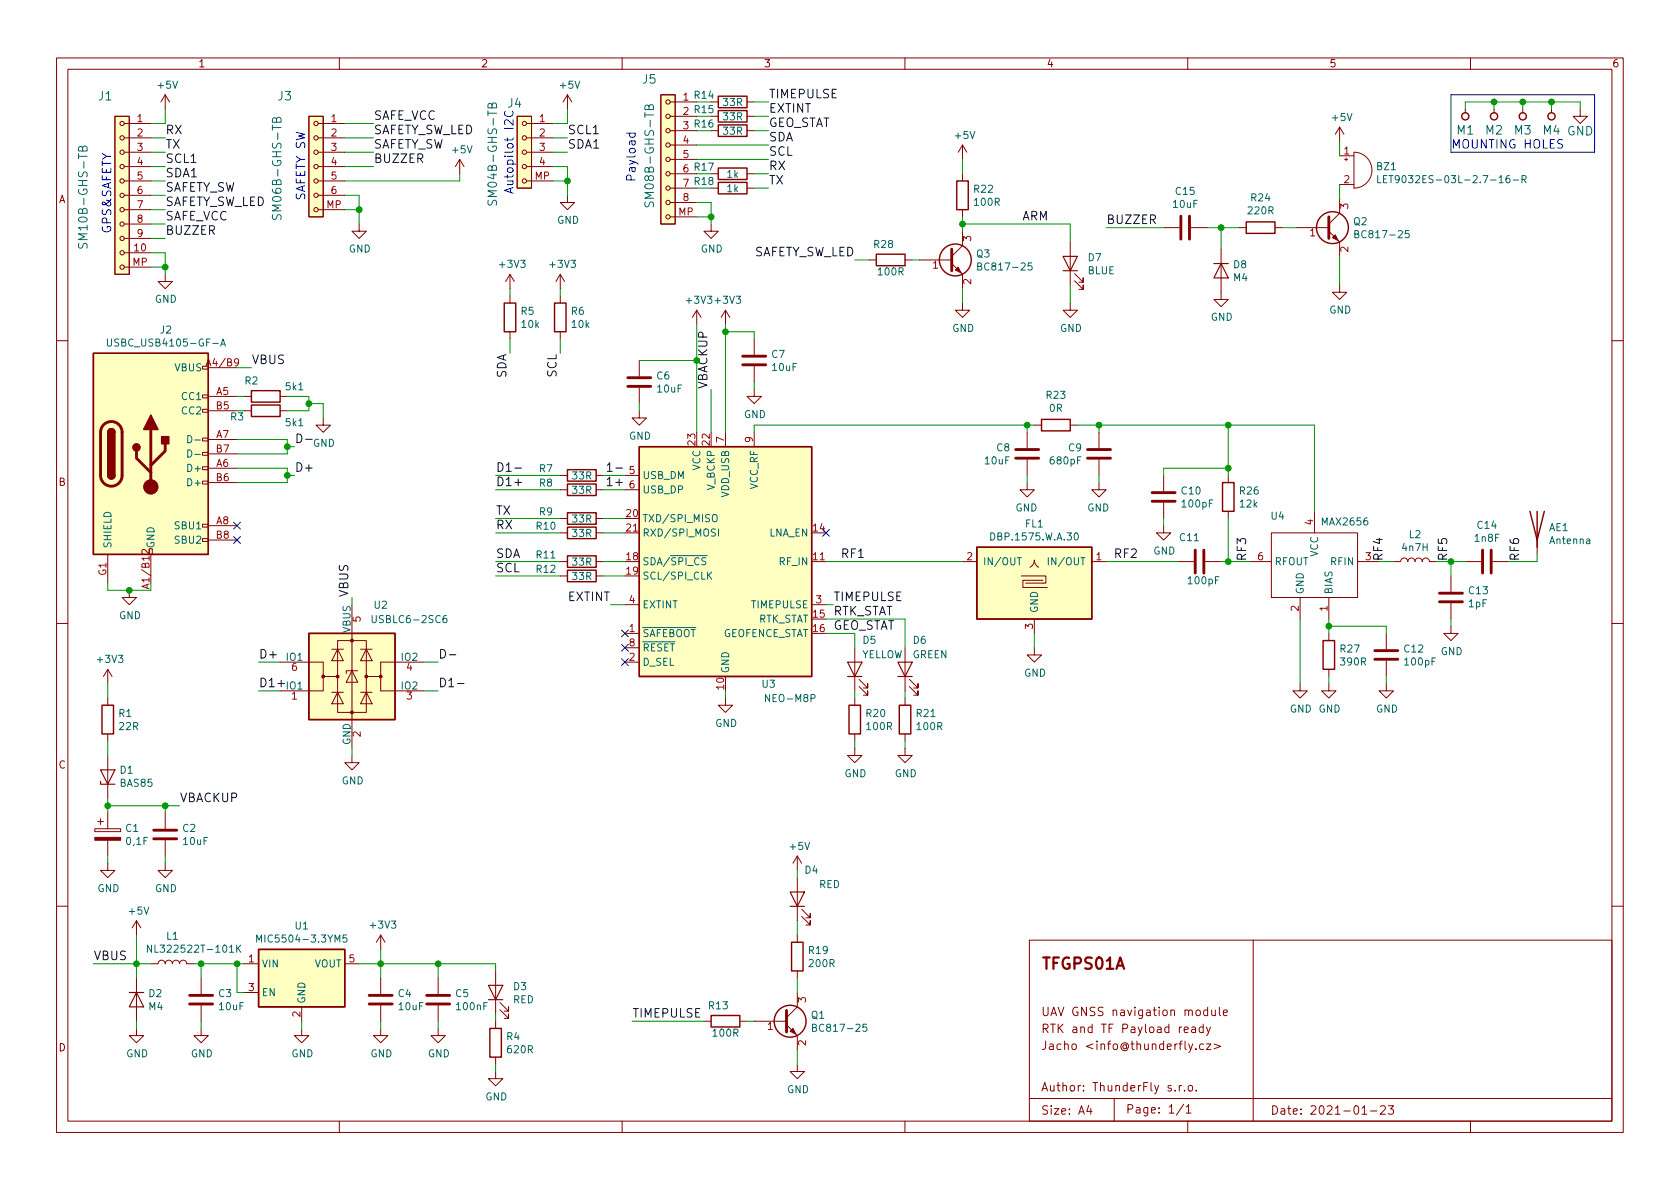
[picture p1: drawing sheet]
<svg xmlns="http://www.w3.org/2000/svg" width="297mm" height="210mm" viewBox="0 0 297 210" stroke-linecap="round" stroke-linejoin="round" font-family="sans-serif">
<g fill="none" stroke="#840000" stroke-width=".18">
<path d="M10 10.2h277v190.1h-277zM12 12.2h273v186.1h-273zM29.2 16.8l-.8 1.2M29.2 16.8v2.5M29.2 16.8l.8 1.2M60 10.2v2M100.3 16.8l-.7 1.2M100.3 16.8v2.5M100.3 16.8l.8 1.2M110 10.2v2M116.8 16.8h2.6v22.8h-2.6zM118.5 18h4.7"/>
<path d="M125.7 18h1.3M132.1 18h1.2M160 10.2v2M210 10.2v2M259.1 19.3v.6M260 10.2v2M264.2 19.3v.6M269.2 19.3v.6M274.3 19.3v.6M279.4 19.3v1.3h1.3l-1.3 1.2-1.3-1.2h1.3M20.3 20.6h2.6v27.9h-2.6zM22 21.8h4.7"/>
<path d="M22 24.4h4.7M22 26.9h4.7M22 29.5h4.7M22 32h4.7M22 34.5h4.7M22 37.1h4.7M22 39.6h4.7M54.6 20.6h2.5v17.7h-2.5zM56.3 21.8h4.7M56.3 24.4h4.7M56.3 26.9h4.7M56.3 29.5h4.7"/>
<path d="M56.3 32h4.7M56.3 34.5h4.7M56.3 37.1h4.7M63.5 39.6v1.3h1.3l-1.3 1.3-1.3-1.3h1.3M81.3 28.2l-.8 1.3M81.3 28.2v2.5M81.3 28.2l.7 1.3M91.4 20.6h2.6v12.7h-2.6zM93.1 21.8h4.7M93.1 24.4h4.7M93.1 26.9h4.7M93.1 29.5h4.7"/>
<path d="M93.1 32h4.7M100.3 34.5v1.3h1.3l-1.3 1.3-1.2-1.3h1.2M118.5 30.7h4.7M118.5 23.1h4.7M118.5 20.6h4.7M118.5 33.3h4.7M118.5 25.6h4.7M118.5 28.2h4.7M118.5 35.8h4.7M118.5 38.3h4.7M125.7 39.6v1.3h1.3l-1.3 1.3-1.2-1.3h1.2M125.7 30.7h1.3"/>
<path d="M125.7 23.1h1.3M125.7 20.6h1.3M125.7 33.3h1.3M132.1 30.7h1.2M132.1 23.1h1.2M132.1 20.6h1.2M132.1 33.3h1.2M170.2 25.6v2.6M170.2 30.7v1.3M170.2 37.1v1.2M170.2 25.6l-.8 1.3M170.2 25.6l.7 1.3"/>
<path d="M236.9 35.2v2.5l-2 1.9M236.9 22.5v2.5M236.9 27.6h2.5M236.9 32.6h2.5M236.9 22.5l-.8 1.2M236.9 22.5l.7 1.2M237.7 28.2h.6M238 27.9v.5M239.4 26.9a3.2 3.2 0 0 1 3.2 3.2 3.2 3.2 0 0 1-3.2 3.2zM22 42.2h4.7M22 44.7h4.7M22 47.2h4.7"/>
<path d="M29.2 48.5v1.3h1.3l-1.3 1.2-1.3-1.2h1.3M90.2 48.5v2.5M90.2 52.3v1.3M90.2 58.7v1.2M90.2 48.5l-.8 1.3M90.2 48.5l.7 1.3M99.1 48.5l-.8 1.3M99.1 48.5v2.5M99.1 52.3v1.3M99.1 58.7v1.2M99.1 48.5l.7 1.3M123.2 54.9l-.8 1.2"/>
<path d="M123.2 54.9v2.5M123.2 54.9l.8 1.2M128.3 54.9v2.5M128.3 54.9l-.8 1.2M128.3 54.9l.7 1.2M133.3 59.9v2.8M153.7 46h1.2M160 46h1.3M162.6 46h5.7M168.3 46.6l1.9 1.9v2.5M170.2 53.6v1.3h1.2l-1.2 1.2-1.3-1.2h1.3M170.2 40.9v2.5l-1.9 1.9"/>
<path d="M189.2 53.6v1.3h1.3l-1.3 1.2-1.2-1.2h1.2M189.2 42.8v7.6M190 49.7l1.5 1.5v-.8v.8h-.7M190 48.4l1.5 1.5v-.8v.8h-.7M205.7 40.3h2.8M210.6 40.3h2.8M215.9 44.1v8.9h1.3l-1.3 1.2-1.3-1.2h1.3M219.1 40.3h1.2M225.4 40.3h1.3M229.2 40.3h5.7M234.9 40.9l2 1.9v2.5M236.9 50.4v1.3h1.2l-1.2 1.3-1.3-1.3h1.3"/>
<path d="M10 60.2h2M35.8 77.5h1v.5h-1zM35.8 72.4h1v.5h-1zM35.8 69.8h1v.6h-1zM35.8 64.8h1v.5h-1zM36.8 65h5.1M36.8 70.1h5.1M36.8 77.7h5.1M36.8 72.6h5.1M43.2 70.1h1.2M43.2 72.6h1.2M49.5 70.1h1.3"/>
<path d="M49.5 72.6h1.3M57.1 73.9v1.3h1.3l-1.3 1.2-1.2-1.2h1.2M113 72.6v1.3h1.3l-1.3 1.3-1.2-1.3h1.2M113 63.7v2.8M113 68.6v2.8M128.3 76.4v2.6M133.3 68.8v1.3h1.3l-1.3 1.3-1.2-1.3h1.2M133.3 64.8v2.8M133.3 76.4v2.6M181.6 76.4v2.8M182.9 75.2h1.2M189.2 75.2h1.3"/>
<path d="M194.3 76.4v2.8M285 60.2h2M19 98v5.1M26.4 97h.5v1h-.5zM26.7 98v5.1M35.8 95.2h1v.6h-1zM35.8 92.7h1v.5h-1zM35.8 85.1h1v.5h-1zM35.8 82.5h1v.6h-1zM35.8 80h1v.5h-1zM36.8 82.8h5.1M36.8 93h5.1"/>
<path d="M36.8 85.3h5.1M36.8 80.3h5.1M36.8 95.5h5.1M99.1 99.3h1.2M99.1 84.1h1.2M99.1 86.6h1.2M99.1 94.2h1.2M99.1 91.7h1.2M105.4 99.3h1.3M105.4 84.1h1.3M105.4 86.6h1.3M105.4 94.2h1.3"/>
<path d="M105.4 91.7h1.3M110.5 84.1h2.5M110.5 86.6h2.5M110.5 94.2h2.5M143.5 99.3h2.5M170.2 99.3h2.5M181.6 85.3v1.3h-1.3l1.3 1.3 1.3-1.3h-1.3M181.6 81.3v2.8M193 99.3h2.6M194.3 85.3v1.3h-1.3l1.3 1.3 1.3-1.3h-1.3M194.3 81.3v2.8M205.7 93v1.2h1.3l-1.3 1.3-1.2-1.3h1.2"/>
<path d="M205.7 84.1v2.8M205.7 88.9v2.8M208.3 99.3h2.8M213.1 99.3h2.8M217.2 84.1v1.2M217.2 90.4v1.3M221 99.3h3.8M224.8 94.2h15.2v11.5h-15.2zM232.4 90.4v3.8M240 99.3h3.8M246.4 99.3h1.2a.64 .64 0 0 1 .7-.6 .64 .64 0 0 1 .6 .6 .64 .64 0 0 1 .7-.6 .64 .64 0 0 1 .6 .6 .64 .64 0 0 1 .6-.6 .64 .64 0 0 1 .7 .6 .64 .64 0 0 1 .6-.6 .64 .64 0 0 1 .6 .6h1.3M259.1 99.3h2.8"/>
<path d="M263.9 99.3h2.8M271.8 95.5v2.5M10 110.2h2M19 118.4v2.5M19 118.4l-.7 1.2M19 118.4l.8 1.2M22.9 104.4v1.3h1.2l-1.2 1.2-1.3-1.2h1.3M49.5 117.1h7.6v2.5h2.6M57.1 119.6v2.6h-7.6M58.7 114.8h2M59.7 113.3h5.1v12.7h-5.1zM59.7 114.8l1 2h-2z"/>
<path d="M62.2 118.6l1 2h-2zM62.2 106.9v25.4M63.2 118.6h-2v.5M63.8 114.8h2M64.8 114.8l1 2h-2zM67.3 119.6v2.6h7.6M74.9 117.1h-7.6v2.5h-2.5M99.1 101.8h1.2M105.4 101.8h1.3M110.5 112h2.5M110.5 117.1h2.5M110.5 106.9h2.5"/>
<path d="M110.5 114.5h2.5M143.5 106.9h2.5M151.1 114.5v7.7M160 114.5v7.7M180.6 101.8h4.3v1.3h-3.5M182.1 100.3l.6-.5 .2-.7 .2 .7 .5 .5M182.9 114.5v1.3h1.2l-1.2 1.3-1.3-1.3h1.3M182.9 109.5v2.5M184.4 102.6h-3.6v1.3h4.4M229.9 105.7v3.8M234.9 105.7v3.8M234.9 112v1.3"/>
<path d="M234.9 118.4v1.2M245.1 112v2.8M245.1 116.8v2.8M256.5 110.7v1.3h1.3l-1.3 1.3-1.2-1.3h1.2M256.5 101.8v2.8M256.5 106.7v2.8M285 110.2h2M19 123.4v1.3M19 129.8v1.3M19 133.6v7.6M58.7 122.4h2M59.7 122.4l1 2.1h-2z"/>
<path d="M62.2 133.6v1.3h1.3l-1.3 1.2-1.2-1.2h1.2M63.8 122.4h2M64.8 122.4l1 2.1h-2zM128.3 123.4v1.3h1.2l-1.2 1.3-1.3-1.3h1.3M151.1 132.3v1.3h1.3l-1.3 1.3-1.2-1.3h1.2M151.1 123.4v1.3M151.1 129.8v1.3M151.9 121.4l1.5 1.5v-.7v.7h-.7M151.9 120.1l1.5 1.6v-.8v.8h-.7M160 132.3v1.3h1.3l-1.3 1.3-1.3-1.3h1.3M160 123.4v1.3M160 129.8v1.3"/>
<path d="M160.8 121.4l1.5 1.5v-.7v.7h-.8M160.8 120.1l1.5 1.6v-.8v.8h-.8M229.9 120.9v1.3h1.2l-1.2 1.2-1.3-1.2h1.3M234.9 120.9v1.3h1.3l-1.3 1.2-1.2-1.2h1.2M245.1 120.9v1.3h1.3l-1.3 1.2-1.3-1.2h1.3M16.8 146.6h4.5v.5h-4.5zM17.3 145.3h1M17.8 144.8v1M19 152.6v1.3h1.3l-1.3 1.3-1.2-1.3h1.2M19 143.8v2.8M19 148.6v2.8M29.2 152.6v1.3h1.3l-1.3 1.3-1.3-1.3h1.3"/>
<path d="M29.2 143.8v2.8M29.2 148.6v2.8M141 151.4v2.5M141 155.2v7.6M141 151.4l-.8 1.2M141 151.4l.7 1.2M10 160.2h2M24.1 162.8l-.7 1.3M24.1 162.8v2.5M24.1 173v7.6M24.1 162.8l.8 1.3M26.7 170.4h1.2a.64 .64 0 0 1 .7-.6 .64 .64 0 0 1 .6 .6 .64 .64 0 0 1 .6-.6 .64 .64 0 0 1 .7 .6 .64 .64 0 0 1 .6-.6 .64 .64 0 0 1 .6 .6 .64 .64 0 0 1 .7-.6 .64 .64 0 0 1 .6 .6h1.3"/>
<path d="M35.6 173v2.8M35.6 177.8v2.8M43.2 170.4h2.5M43.2 175.5h2.5M53.3 178v2.6M61 170.4h2.5M67.3 165.3v2.6M67.3 173v2.8M67.3 177.8v2.8M67.3 165.3l-.8 1.3M67.3 165.3l.8 1.3M77.5 173v2.8"/>
<path d="M77.5 177.8v2.8M87.6 171.7v7.6M88.4 178.6l1.5 1.5v-.8v.8h-.7M88.4 177.3l1.5 1.5v-.8v.8h-.7M141 175.5v2.5l-1.9 2M141 165.3v1.3M141 171.7v1.3M141.7 162l1.6 1.6v-.8v.8h-.8M141.7 160.8l1.6 1.5v-.8v.8h-.8M182 166.3h103v32h-103zM213.5 178.7l-.4-.1-.3 .3v.4l.2 .2h.5M213.5 178.1v1.5"/>
<path d="M214.2 178.6l.1 .9 .4 .1 .2-.1M214.9 178.6v1M215.6 178.1v1.3l.2 .2M216.3 179.1l.7-.1v-.3l-.5-.1-.2 .2 .1 .7h.6M221.6 166.3v32M285 160.2h2M24.1 181.9v1.2h1.3l-1.3 1.3-1.2-1.3h1.2M35.6 181.9v1.2h1.2l-1.2 1.3-1.3-1.3h1.3M53.3 181.9v1.2h1.3l-1.3 1.3-1.2-1.3h1.2M60 198.3v2M67.3 181.9v1.2h1.3l-1.3 1.3-1.3-1.3h1.3M77.5 181.9v1.2h1.2l-1.2 1.3-1.3-1.3h1.3"/>
<path d="M87.6 189.5v1.2h1.3l-1.3 1.3-1.2-1.3h1.2M87.6 180.6v1.3M87.6 186.9v1.3M110 198.3v2M124.5 180.6h1.2M130.8 180.6h1.3M133.3 180.6h5.8M139.1 181.2l1.9 1.9v2.6M141 188.2v1.3h1.2l-1.2 1.2-1.3-1.2h1.3M160 198.3v2M182 194.3h103M192.5 195.5l-.4 1h1"/>
<path d="M192.9 196v1M197 194.3v4M207.8 192.8v.1M208.5 191.9v1M208.9 191.9l-.3 .1-.1 .2M209.3 195.3l-1.3 1.9M209.4 182.1l.7-.1-.1-.3-.4-.1-.2 .2 .1 .7h.5M209.4 192.8v.1M209.7 195.8l.4-.5v1.5M209.7 196.8h.9M210 198.3v2M210.2 192l.4-.1 .3 .3v.4l-.3 .3h-.4l-.1-.3v-.4z"/>
<path d="M210.7 181.7h.6l.1 .9M210.9 184.6l-.5 1.4-.2 .1M211.4 182h-.5a.29 .29 0 0 0-.2 .3 .29 .29 0 0 0 .2 .3l.5-.1M211.5 185.5v.1M211.5 192.8v.1M212.7 181.7l-.4-.1-.3 .3v.4l.2 .2h.5M212.7 181.1v1.5M212.8 184.7l-.4-.1-.3 .3v.4l.1 .2h.6M213.3 184.6h.8l-.8 1h.8M213.3 181.6l.4 1M214 181.6l-.5 1.4-.2 .1M214.7 184.6l1.1 .4-1.1 .5"/>
<path d="M240.8 197h.9M242.3 196.5h1.2M244.1 195.7l.6-.2 .2 .2 .1 .3-1 1h1M245.5 195.5h.9l-.5 .6 .4 .1v.7l-.2 .1h-.4l-.2-.1M260 198.3v2"/>
<circle cx="118.1" cy="18" r=".38"/>
<circle cx="21.6" cy="39.6" r=".38"/>
<circle cx="21.6" cy="26.9" r=".38"/>
<circle cx="21.6" cy="32" r=".38"/>
<circle cx="21.6" cy="37.1" r=".38"/>
<circle cx="21.6" cy="24.4" r=".38"/>
<circle cx="21.6" cy="29.5" r=".38"/>
<circle cx="21.6" cy="34.5" r=".38"/>
<circle cx="21.6" cy="21.8" r=".38"/>
<circle cx="55.9" cy="32" r=".38"/>
<circle cx="55.9" cy="37.1" r=".38"/>
<circle cx="55.9" cy="34.5" r=".38"/>
<circle cx="55.9" cy="26.9" r=".38"/>
<circle cx="55.9" cy="29.5" r=".38"/>
<circle cx="55.9" cy="24.4" r=".38"/>
<circle cx="55.9" cy="21.8" r=".38"/>
<circle cx="92.7" cy="29.5" r=".38"/>
<circle cx="92.7" cy="32" r=".38"/>
<circle cx="92.7" cy="21.8" r=".38"/>
<circle cx="92.7" cy="24.4" r=".38"/>
<circle cx="92.7" cy="26.9" r=".38"/>
<circle cx="118.1" cy="23.1" r=".38"/>
<circle cx="118.1" cy="35.8" r=".38"/>
<circle cx="118.1" cy="20.6" r=".38"/>
<circle cx="118.1" cy="38.3" r=".38"/>
<circle cx="118.1" cy="28.2" r=".38"/>
<circle cx="118.1" cy="30.7" r=".38"/>
<circle cx="118.1" cy="33.3" r=".38"/>
<circle cx="118.1" cy="25.6" r=".38"/>
<circle cx="21.6" cy="42.2" r=".38"/>
<circle cx="21.6" cy="44.7" r=".38"/>
<circle cx="21.6" cy="47.2" r=".38"/>
</g>
<g fill="none" stroke="#840000" stroke-width=".25">
<path d="M127 19.6h5.1v2h-5.1zM127 17h5.1v2h-5.1zM127 29.7h5.1v2h-5.1zM127 22.1h5.1v2h-5.1zM127 32.3h5.1v2h-5.1zM169.2 32h2v5.1h-2zM220.3 39.2h5.1v2.1h-5.1zM89.2 53.6h2v5.1h-2zM98 53.6h2.1v5.1h-2.1zM154.9 45h5.1v2h-5.1zM16.5 62.5h20.3v35.5h-20.3zM19 76.4a.64 .64 0 0 1 .7-.6 .64 .64 0 0 1 .6 .6"/>
<path d="M44.4 71.6h5.1v2.1h-5.1zM44.4 69.1h5.1v2h-5.1zM113 79h30.5v40.6h-30.5zM184.1 74.2h5.1v2h-5.1zM19 84.1a.64 .64 0 0 0 .7 .6 .64 .64 0 0 0 .6-.6M100.3 83.1h5.1v2h-5.1zM100.3 85.6h5.1v2h-5.1zM100.3 98.3h5.1v2h-5.1zM100.3 90.7h5.1v2h-5.1zM100.3 93.2h5.1v2h-5.1zM172.7 96.8h20.3v12.7h-20.3zM216.2 85.3h2v5.1h-2z"/>
<path d="M270.5 90.4l1.3 5.1 1.2-5.1M271.8 90.4v6.4M54.6 112h15.2v15.2h-15.2zM100.3 100.8h5.1v2.1h-5.1zM233.9 113.3h2.1v5.1h-2.1zM18 124.7h2.1v5.1h-2.1zM150.1 124.7h2v5.1h-2zM159 124.7h2v5.1h-2zM45.7 167.9h15.3v10.1h-15.3zM125.7 179.6h5.1v2h-5.1zM140 166.6h2v5.1h-2zM86.6 181.9h2v5h-2z"/>
<circle cx="259.1" cy="20.6" r=".63"/>
<circle cx="264.2" cy="20.6" r=".63"/>
<circle cx="269.2" cy="20.6" r=".63"/>
<circle cx="274.3" cy="20.6" r=".63"/>
<circle cx="168.9" cy="46" r="2.82"/>
<circle cx="235.6" cy="40.3" r="2.82"/>
<circle cx="139.7" cy="180.6" r="2.82"/>
</g>
<g fill="none" stroke="#840000" stroke-width=".51">
<path d="M208.8 38.2v4.1M210.3 38.2v4.1M234.9 38.3v3.9M168.3 44.1v3.8M17.8 76.4v7.7a1.91 1.91 0 0 0 1.9 1.9 1.91 1.91 0 0 0 1.9-1.9v-7.7M17.8 76.4a1.91 1.91 0 0 1 1.9-1.9 1.91 1.91 0 0 1 1.9 1.9M24.1 79.8v1.2l2.6 2.6M26.7 75.9v10.2M29.2 78.5v1.3l-2.5 2.5M111 68.3h4.1M111 66.8h4.1M131.3 64.5h4.1"/>
<path d="M131.3 63h4.1M179.6 79.5h4M192.3 79.5h4M179.6 81h4M192.3 81h4M203.7 88.6h4.1M203.7 87.1h4.1M211.3 97.3v4M212.9 97.3v4M262.1 97.3v4M263.7 97.3v4M243.1 116.6h4"/>
<path d="M243.1 115.1h4M254.5 104.9h4.1M254.5 106.4h4.1M27.2 148.3h4M27.2 146.8h4M33.5 177.5h4.1M33.5 176h4.1M65.3 177.5h4M65.3 176h4M75.4 177.5h4.1M75.4 176h4.1M139.1 178.7v3.8"/>
</g>
<g fill="#ffffc2" stroke="#ffffc2" stroke-width=".18">
<path d="M116.8 16.8h2.6v22.8h-2.6z"/>
<path d="M20.3 20.6h2.6v27.9h-2.6z"/>
<path d="M45.7 167.9h15.3v10.1h-15.3z"/>
<path d="M91.4 20.6h2.6v12.7h-2.6z"/>
<path d="M172.7 96.8h20.3v12.7h-20.3z"/>
<path d="M113 79h30.5v40.6h-30.5z"/>
<path d="M54.6 112h15.2v15.2h-15.2z"/>
<path d="M54.6 20.6h2.5v17.7h-2.5z"/>
<path d="M16.5 62.5h20.3v35.5h-20.3z"/>
</g>
<g fill="none" stroke="#006464" stroke-width=".18">
<path d="M87 18.6a.41 .41 0 0 1 .4-.4 .41 .41 0 0 1 .4 .3v.6h-1.5v-.5l.1-.2 .3-.1 .2 .1 .1 .7M114.7 18.9a.41 .41 0 0 1 .4-.4 .41 .41 0 0 1 .4 .3v.6h-1.5v-.5l.2-.2 .3-.1 .2 .1v.7M14.6 26.2a.41 .41 0 0 1 .4-.4 .41 .41 0 0 1 .4 .3v.6h-1.5v-.5l.1-.2 .3-.1 .2 .1 .1 .7M48.2 37.9v.6l.1 .2h.4l.3-.6 .4-.2 .3 .3-.1 .6M48.9 21.1a.41 .41 0 0 1 .4-.4 .41 .41 0 0 1 .4 .3v.6h-1.5v-.5l.1-.2 .3-.1 .2 .2 .1 .6M86.3 35.4v.6l.1 .2h.4l.3-.6 .4-.2 .3 .3-.1 .6M114.1 35.7l-.1 .6 .2 .2h.4l.3-.6 .4-.2 .2 .3v.6M243.6 31v1.3h.6M244.6 31.7h.4M245.2 31h-.6v1.3h.6M245.6 31h.7M267.5 31.8h1"/>
<path d="M269.1 31.7h.6l.1-.2v-.3l-.7-.2v1.3M269.4 31.7l.4 .6M14 43l-.1 .6 .1 .2h.5l.2-.6 .4-.2 .3 .3-.1 .6M19 59.9v1.1l.2 .2 .4-.1 .1-.1v-1.1M172.9 47.1l.5-.1 .1-.1v-.3l-.6-.1v1.3h.5l.1-.2 .1-.3-.3-.2M182.4 46.5h-.6v.6l.1-.1h.5l.1 .2-.1 .4-.2 .2-.4-.2M239.5 41.4l.6-.1 .1-.2v-.2l-.7-.1v1.2h.5l.2-.1 .1-.3-.3-.2M249.1 40.8h-.6l-.1 .6 .2-.1h.4l.2 .2-.1 .4-.2 .1-.5-.1M33.2 77a.64 .64 0 0 1 .7 .7 .64 .64 0 0 1-.7 .6zM33.2 79.6a.64 .64 0 0 1 .7 .6 .64 .64 0 0 1-.7 .6zM34.5 77.8h.9M39 61.2l.4-1.3 .5 1.3"/>
<path d="M39.1 60.8h.6M34.5 80.3h.9M126 91.2l.3-.2a.43 .43 0 0 1 .5 .4v.4a.42 .42 0 0 1-.4 .5 .42 .42 0 0 1-.4-.5zM127 93.5v1.3M179.9 98.6h.7M185.4 98.6v1.3M190 94.4l.2-.2a.68 .68 0 0 1 .5 .7 .68 .68 0 0 1-.5 .6l-.2-.1-.1-.4zM65.8 108.8v1.1l.2 .2h.3l.2-.2v-1.1M78.9 108.8l-.3 .1a.86 .86 0 0 0 0 1.2l.4-.1v-.4l-.2-.3h-.2l-.3 .3M125.3 101.7l.5 .7M125.8 101.2l-.7 .7M26.8 167.1v1.3l-.7-1.3v1.3"/>
<path d="M41.8 167.1v1.3M42 167.7l.6 .7M42.6 167.1l-.8 .8M45.4 166.6v-1.3l.4 .9 .4-.9v1.3M61.3 165.3h-.6l-.1 .6 .2-.1 .4 .1 .2 .2-.1 .4-.2 .1-.5-.1M143.7 181.7h.5l.1-.2v-.3l-.6-.1v1.3h.4l.2-.1 .1-.3-.3-.3M153.2 181.1h-.6v.6l.1-.1 .5 .1 .1 .1-.1 .5-.2 .1-.4-.1"/>
</g>
<g fill="none" stroke="#840000" stroke-width=".2">
<path d="M188 45.3h2.5l-1.3 2.6zM188 47.9h2.5M214.6 46.6h2.6M215.9 46.6l1.3 2.5h-2.6zM149.9 117.1h2.5l-1.3 2.5zM149.9 119.6h2.5M158.7 117.1h2.6l-1.3 2.5zM158.7 119.6h2.6M17.8 138.2v.5h2.5M17.8 136.1h2.5l-1.3 2.6zM139.7 157.7h2.5l-1.2 2.6zM22.9 175.5h2.5"/>
<path d="M24.1 175.5l1.3 2.5h-2.5zM86.4 174.2h2.5l-1.3 2.6zM86.4 176.8h2.5M139.7 160.3h2.5"/>
</g>
<g fill="#840000" stroke="#840000" stroke-width=".18">
<path d="M139.7 182.4l.5-.5 .5 1z"/>
<path d="M235.6 42l.5-.5 .5 1z"/>
<path d="M168.9 47.7l.5-.5 .5 1.1z"/>
<path d="M16.8 148.1h4.5v.5h-4.5z"/>
<circle cx="57.1" cy="119.6" r=".25"/>
<circle cx="59.7" cy="119.6" r=".25"/>
<circle cx="62.2" cy="126" r=".25"/>
<circle cx="62.2" cy="113.3" r=".25"/>
<circle cx="64.8" cy="119.6" r=".25"/>
<circle cx="67.3" cy="119.6" r=".25"/>
<circle cx="26.7" cy="86.1" r="1.27"/>
</g>
<g fill="#840000" stroke="#840000" stroke-width=".25">
<path d="M19 84.1h1.3a.64 .64 0 0 1-.6 .6 .64 .64 0 0 1-.7-.6z"/>
<path d="M19.2 76a.64 .64 0 0 1 .7-.1 .64 .64 0 0 1 .4 .5h-1.3z"/>
<path d="M19 76.4h1.3v7.7h-1.3z"/>
<path d="M28.6 77.2h1.2v1.3h-1.2z"/>
<path d="M26.7 73.4l1.2 2.5h-2.5z"/>
<circle cx="24.1" cy="79.1" r=".63"/>
</g>
<path d="M26.4 97.2v.7l-1-.7-.3 .2 .1 .5" fill="none" stroke="#a90000" stroke-width=".18"/>
<path d="M52.5 76.7a.77 .77 0 0 1 .9 .8 .77 .77 0 0 1-.9 .8zM54 77.7h1.2M91 82.8h1.2M107.4 84.8l.4-.4v1.5M107.4 82.3l.4-.5v1.5M107.4 85.9h.8M107.4 83.3h.8M108.9 82.8h1.2M77.9 114.8a.77 .77 0 0 1 .9 .8 .77 .77 0 0 1-.9 .8zM79.4 115.8h1.2M80.9 120.9h1.1" fill="none" stroke="#0f0f0f" stroke-width=".18"/>
<path d="M89.3 19.7a.61 .61 0 0 0 0 .7 .61 .61 0 0 0 .8 .2 .57 .57 0 0 0 .5-.3 .57 .57 0 0 0 0-.6M256.5 16.8h25.4v10.1h-25.4zM90.3 33.3v.7M90.7 33.2l-1.5 .5 1.5 .5M111.6 31.8l-.1-.7-.2-.2-.4 .1-.1 .2v.6h1.5" fill="none" stroke="#0000c2" stroke-width=".18"/>
<g fill="none" stroke="#009600" stroke-width=".18">
<path d="M29.2 19.3v2.5h-2.5M100.3 19.3v2.5h-2.5M133.3 18h2.6M259.1 19.3v-1.3h20.3v1.3M264.2 18v1.3M269.2 18v1.3M274.3 18v1.3M26.7 37.1h2.5M26.7 34.5h2.5M26.7 26.9h2.5M26.7 24.4h2.5M26.7 29.5h2.5"/>
<path d="M26.7 39.6h2.5M26.7 32h2.5M61 34.5h2.5v5.1M61 37.1h2.5M61 26.9h5M61 24.4h5M61 21.8h5M61 29.5h5M81.3 30.7v1.3h-20.3M97.8 26.9h2.5M97.8 24.4h2.5M97.8 29.5h2.5v5"/>
<path d="M97.8 32h2.5M123.2 35.8h2.5v3.8M123.2 38.3h2.5M123.2 28.2h12.7M123.2 25.6h12.7M133.3 33.3h2.6M133.3 23.1h2.6M133.3 20.6h2.6M133.3 30.7h2.6M170.2 28.2v2.5M170.2 38.3v2.6M170.2 39.6h19v3.2"/>
<path d="M236.9 25v2.6M236.9 32.6v2.6M26.7 44.7h2.5v3.8M26.7 47.2h2.5M26.7 42.2h2.5M90.2 51v1.3M90.2 59.9v2.6M99.1 51v1.3M99.1 59.9v2.6M123.2 57.4v19M128.3 57.4v19M128.3 58.7h5v1.2"/>
<path d="M151.1 46h2.6M161.3 46h1.3M170.2 51v2.6M189.2 50.4v3.2M195.6 40.3h10.1M213.4 40.3h5.7M215.9 40.3v3.8M226.7 40.3h2.5M236.9 45.3v5.1M41.9 70.1h1.3M41.9 77.7h8.9v2.6h-8.9M41.9 65h2.5"/>
<path d="M50.8 70.1h3.8v2.5h-3.8M50.8 79h1.3M54.6 71.4h2.5v2.5M113 63.7h10.2M113 71.4v1.2M125.7 68.8v7.6M133.3 67.6v1.2M181.6 75.2v1.2M182.9 75.2h-49.6v1.2M190.5 75.2h41.9v15.2M194.3 75.2v1.2M217.2 75.2v8.9"/>
<path d="M41.9 82.8h8.9v2.5h-8.9M50.8 84.1h1.3M87.6 99.3h11.5M87.6 86.6h11.5M87.6 84.1h11.5M87.6 91.7h11.5M87.6 94.2h11.5M106.7 99.3h3.8M106.7 86.6h3.8M106.7 84.1h3.8M106.7 91.7h3.8M106.7 94.2h3.8"/>
<path d="M146 99.3h24.2M181.6 84.1v1.2M194.3 84.1v1.2M195.6 99.3h12.7M205.7 91.7v1.3M215.9 99.3h5.1M217.2 91.7v7.6M217.2 82.8h-11.5v1.3M243.8 99.3h2.6M259.1 99.3h-2.6v2.5M271.8 98v1.3h-5.1M19 103.1v1.3h7.7v-1.3"/>
<path d="M45.7 117.1h3.8M62.2 105.7v1.2M74.9 117.1h2.6M87.6 101.8h11.5M106.7 101.8h3.8M107.9 106.9h2.6M146 106.9h1.3M146 109.5h14v5M146 112h5.1v2.5M182.9 112v2.5M229.9 109.5v11.4M234.9 110.7h10.2v1.3"/>
<path d="M234.9 109.5v2.5M234.9 119.6v1.3M245.1 119.6v1.3M256.5 109.5v1.2M19 120.9v2.5M19 131.1v2.5M45.7 122.2h3.8M62.2 132.3v1.3M74.9 122.2h2.6M128.3 122.2v1.2M151.1 122.2v1.2M151.1 131.1v1.2"/>
<path d="M160 122.2v1.2M160 131.1v1.2M19 142.5h12.7M19 141.2v2.6M19 151.4v1.2M29.2 142.5v1.3M29.2 151.4v1.2M141 153.9v1.3M16.5 170.4h10.2M24.1 165.3v7.7M34.3 170.4h8.9M35.6 170.4v2.6"/>
<path d="M41.9 170.4v5.1h1.3M63.5 170.4h24.1v1.3M67.3 167.9v5.1M77.5 170.4v2.6M87.6 179.3v1.3M141 162.8v2.5M141 173v2.5M24.1 180.6v1.3M35.6 180.6v1.3M53.3 180.6v1.3M67.3 180.6v1.3M77.5 180.6v1.3"/>
<path d="M87.6 188.2v1.3M111.8 180.6h12.7M132.1 180.6h1.2M141 185.7v2.5"/>
</g>
<path d="M41.3 92.3l1.2 1.3M41.3 94.9l1.2 1.2M42.5 92.3l-1.2 1.3M42.5 94.9l-1.2 1.2M145.4 93.6l1.3 1.2M146.7 93.6l-1.3 1.2M109.9 113.9l1.2 1.3M109.9 111.4l1.2 1.2M109.9 116.5l1.2 1.2M111.1 113.9l-1.2 1.3M111.1 111.4l-1.2 1.2M111.1 116.5l-1.2 1.2" fill="none" stroke="#000084" stroke-width=".18"/>
<g fill="#009600" stroke="#009600" stroke-width=".18">
<circle cx="29.2" cy="142.5" r=".51"/>
<circle cx="22.9" cy="104.4" r=".51"/>
<circle cx="19" cy="142.5" r=".51"/>
<circle cx="29.2" cy="47.2" r=".51"/>
<circle cx="50.8" cy="79" r=".51"/>
<circle cx="50.8" cy="84.1" r=".51"/>
<circle cx="54.6" cy="71.4" r=".51"/>
<circle cx="24.1" cy="170.4" r=".51"/>
<circle cx="35.6" cy="170.4" r=".51"/>
<circle cx="41.9" cy="170.4" r=".51"/>
<circle cx="63.5" cy="37.1" r=".51"/>
<circle cx="100.3" cy="32" r=".51"/>
<circle cx="67.3" cy="170.4" r=".51"/>
<circle cx="77.5" cy="170.4" r=".51"/>
<circle cx="170.2" cy="39.6" r=".51"/>
<circle cx="235" cy="110.7" r=".51"/>
<circle cx="194.3" cy="75.2" r=".51"/>
<circle cx="181.6" cy="75.2" r=".51"/>
<circle cx="217.2" cy="75.2" r=".51"/>
<circle cx="123.2" cy="63.7" r=".51"/>
<circle cx="128.3" cy="58.7" r=".51"/>
<circle cx="125.7" cy="38.3" r=".51"/>
<circle cx="256.5" cy="99.3" r=".51"/>
<circle cx="217.2" cy="82.8" r=".51"/>
<circle cx="217.2" cy="99.3" r=".51"/>
<circle cx="215.9" cy="40.3" r=".51"/>
<circle cx="269.2" cy="18" r=".51"/>
<circle cx="274.3" cy="18" r=".51"/>
<circle cx="264.2" cy="18" r=".51"/>
</g>
<text font-size="2.8" fill="#840000" x="184" y="171.4">TFGPS01A</text>
<g font-size="2.1" fill="#006464">
<text x="17.4" y="17.8">J1</text>
<text x="49.2" y="17.8">J3</text>
<text x="113.6" y="14.8">J5</text>
<text x="89.8" y="19">J4</text>
<text x="257.6" y="23.8">M1</text>
<text x="262.7" y="23.8">M2</text>
<text x="267.8" y="23.8">M3</text>
<text x="272.8" y="23.8">M4 GND</text>
<text x="87.9" y="35.2" transform="rotate(-90 87.9 35.2)">SM04B-GHS-TB</text>
<text x="115.6" y="35.5" transform="rotate(-90 115.6 35.5)">SM08B-GHS-TB</text>
<text x="49.8" y="37.7" transform="rotate(-90 49.8 37.7)">SM06B-GHS-TB</text>
<text x="15.5" y="42.8" transform="rotate(-90 15.5 42.8)">SM10B-GHS-TB</text>
</g>
<g font-size="2.1" fill="#0f0f0f">
<text x="135.9" y="17.4">TIMEPULSE</text>
<text x="29.2" y="23.7">RX</text>
<text x="66" y="23.7">SAFETY_SW_LED</text>
<text x="66" y="21.2">SAFE_VCC</text>
<text x="100.3" y="23.7">SCL1</text>
<text x="135.9" y="19.9">EXTINT</text>
<text x="135.9" y="22.5">GEO_STAT</text>
<text x="29.2" y="28.8">SCL1</text>
<text x="29.2" y="26.3">TX</text>
<text x="66" y="28.8">BUZZER</text>
<text x="66" y="26.3">SAFETY_SW</text>
<text x="100.3" y="26.3">SDA1</text>
<text x="135.9" y="25">SDA</text>
<text x="135.9" y="27.5">SCL</text>
<text x="29.2" y="33.9">SAFETY_SW</text>
<text x="29.2" y="31.4">SDA1</text>
<text x="135.9" y="30.1">RX</text>
<text x="135.9" y="32.6">TX</text>
<text x="29.2" y="41.5">BUZZER</text>
<text x="29.2" y="36.4">SAFETY_SW_LED</text>
<text x="29.2" y="39">SAFE_VCC</text>
<text x="180.6" y="39">ARM</text>
<text x="195.6" y="39.6">BUZZER</text>
<text x="132.7" y="45.3">SAFETY_SW_LED</text>
<text x="44.4" y="64.4">VBUS</text>
<text x="89.5" y="67" transform="rotate(-90 89.5 67)">SDA</text>
<text x="98.4" y="66.7" transform="rotate(-90 98.4 66.7)">SCL</text>
<text x="125.1" y="68.8" transform="rotate(-90 125.1 68.8)">VBACKUP</text>
<text x="52.1" y="83.4">D+</text>
<text x="87.6" y="83.4">D1-</text>
<text x="87.6" y="86">D1+</text>
<text x="108.1" y="86">1+</text>
<text x="87.6" y="93.6">RX</text>
<text x="87.6" y="91">TX</text>
<text x="87.6" y="101.2">SCL</text>
<text x="87.6" y="98.7">SDA</text>
<text x="148.6" y="98.7">RF1</text>
<text x="196.8" y="98.7">RF2</text>
<text x="220.3" y="99.3" transform="rotate(-90 220.3 99.3)">RF3</text>
<text x="244.5" y="99.3" transform="rotate(-90 244.5 99.3)">RF4</text>
<text x="268.6" y="99.3" transform="rotate(-90 268.6 99.3)">RF6</text>
<text x="61.6" y="105.7" transform="rotate(-90 61.6 105.7)">VBUS</text>
<text x="100.4" y="106.3">EXTINT</text>
<text x="147.3" y="106.3">TIMEPULSE</text>
<text x="147.3" y="108.8">RTK_STAT</text>
<text x="147.3" y="111.4">GEO_STAT</text>
<text x="45.7" y="116.4">D+</text>
<text x="45.7" y="121.5">D1+</text>
<text x="77.5" y="121.5">D1-</text>
<text x="31.7" y="141.8">VBACKUP</text>
<text x="16.5" y="169.8">VBUS</text>
<text x="111.8" y="179.9">TIMEPULSE</text>
</g>
<g font-size="2.1" fill="#0000c2">
<text x="256.5" y="26.3">MOUNTING HOLES</text>
<text x="54" y="35.5" transform="rotate(-90 54 35.5)">SAFETY SW</text>
<text x="90.8" y="32.5" transform="rotate(-90 90.8 32.5)">Autopilot I2C</text>
<text x="112.4" y="31.2" transform="rotate(-90 112.4 31.2)">Payload</text>
<text x="19.7" y="41.3" transform="rotate(-90 19.7 41.3)">GPS&amp;SAFETY</text>
</g>
<text font-size="2.1" fill="#009600" x="255.9" y="99.3" transform="rotate(-90 255.9 99.3)">RF5</text>
<g font-size="2.1" fill="#840000">
<text x="184" y="179.7">UAV GNSS navigation module</text>
<text x="184" y="182.7">RTK and TF Payload ready</text>
<text x="184" y="185.7">Jacho &lt;info@thunderfly.cz&gt;</text>
<text x="184" y="193">Author: ThunderFly s.r.o.</text>
<text x="184" y="197.1">Size: A4</text>
<text x="199" y="196.9">Page: 1/1</text>
<text x="224.6" y="197.1">Date: 2021-01-23</text>
</g>
<g font-size="1.8" fill="#840000">
<text x="35" y="11.9">1</text>
<text x="85" y="11.9">2</text>
<text x="135" y="11.9">3</text>
<text x="185" y="11.9">4</text>
<text x="235" y="11.9">5</text>
<text x="285" y="11.9">6</text>
<text x="10.3" y="35.9">A</text>
<text x="10.3" y="85.9">B</text>
<text x="10.3" y="135.9">C</text>
<text x="10.3" y="185.9">D</text>
</g>
<g font-size="1.8" fill="#006464">
<text x="28" y="15.7">+5V</text>
<text x="99.1" y="15.7">+5V</text>
<text x="127.9" y="23.8">33R</text>
<text x="127.9" y="21.3">33R</text>
<text x="127.9" y="18.7">33R</text>
<text x="235.6" y="21.4">+5V</text>
<text x="80.1" y="27.1">+5V</text>
<text x="169" y="24.6">+5V</text>
<text x="128.6" y="31.4">1k</text>
<text x="128.6" y="34">1k</text>
<text x="172.3" y="34.1">R22</text>
<text x="207.9" y="34.5">C15</text>
<text x="221.3" y="35.6">R24</text>
<text x="243.5" y="30.1">BZ1</text>
<text x="246.3" y="32.4">LET9032ES-03L-2.7-16-R</text>
<text x="98.5" y="39.6">GND</text>
<text x="172.4" y="36.4">100R</text>
<text x="207.5" y="36.7">10uF</text>
<text x="220.8" y="37.9">220R</text>
<text x="239.3" y="39.8">Q2</text>
<text x="61.6" y="44.6">GND</text>
<text x="88.5" y="47.4">+3V3</text>
<text x="97.4" y="47.4">+3V3</text>
<text x="123.9" y="44.6">GND</text>
<text x="154.6" y="43.8">R28</text>
<text x="172.7" y="45.5">Q3</text>
<text x="173.6" y="47.8">BC817-25</text>
<text x="192.4" y="46.2">D7</text>
<text x="218.1" y="47.4">D8</text>
<text x="240.3" y="42.1">BC817-25</text>
<text x="27.4" y="53.5">GND</text>
<text x="121.5" y="53.7">+3V3 +3V3</text>
<text x="155.4" y="48.7">100R</text>
<text x="192.3" y="48.5">BLUE</text>
<text x="218.1" y="49.7">M4</text>
<text x="28.4" y="59">J2</text>
<text x="92.1" y="55.7">R5</text>
<text x="92.3" y="58">10k</text>
<text x="101" y="55.7">R6</text>
<text x="101.2" y="58">10k</text>
<text x="168.3" y="58.7">GND</text>
<text x="187.4" y="58.7">GND</text>
<text x="214" y="56.7">GND</text>
<text x="235" y="55.4">GND</text>
<text x="20" y="61.3">USBC_USB4105-GF-A</text>
<text x="30.9" y="65.7">VBUS</text>
<text x="136.5" y="63.3">C7</text>
<text x="136.6" y="65.6">10uF</text>
<text x="32.3" y="70.7">CC1</text>
<text x="43.3" y="68">R2</text>
<text x="50.6" y="69">5k1</text>
<text x="116.1" y="67.1">C6</text>
<text x="116.3" y="69.4">10uF</text>
<text x="185.1" y="70.5">R23</text>
<text x="32.3" y="73.3">CC2</text>
<text x="50.6" y="75.4">5k1</text>
<text x="111.2" y="77.7">GND</text>
<text x="131.5" y="73.9">GND</text>
<text x="185.6" y="72.8">0R</text>
<text x="33.5" y="83.4">D+</text>
<text x="55.3" y="79">GND</text>
<text x="95.4" y="83.5">R7</text>
<text x="123.8" y="83.2" transform="rotate(-90 123.8 83.2)">VCC</text>
<text x="174.2" y="82.1">10uF</text>
<text x="176.2" y="79.8">C8</text>
<text x="185.8" y="82.1">680pF</text>
<text x="188.9" y="79.8">C9</text>
<text x="33.5" y="86">D+</text>
<text x="95.4" y="86">R8</text>
<text x="101.2" y="84.8">33R</text>
<text x="101.2" y="87.3">33R</text>
<text x="113.5" y="84.7">USB_DM</text>
<text x="113.5" y="87.2">USB_DP</text>
<text x="126.4" y="86.7" transform="rotate(-90 126.4 86.7)">V_BCKP</text>
<text x="128.9" y="87.9" transform="rotate(-90 128.9 87.9)">VDD_USB</text>
<text x="134" y="86.6" transform="rotate(-90 134 86.6)">VCC_RF</text>
<text x="209" y="87.4">C10</text>
<text x="209.1" y="89.7">100pF</text>
<text x="219.2" y="87.4">R26</text>
<text x="219.3" y="89.7">12k</text>
<text x="31.1" y="93.6">SBU1</text>
<text x="94.9" y="93.7">R10</text>
<text x="95.4" y="91.1">R9</text>
<text x="101.2" y="92.4">33R</text>
<text x="101.2" y="94.9">33R</text>
<text x="113.5" y="92.3">TXD/SPI_MISO</text>
<text x="113.5" y="94.9">RXD/SPI_MOSI</text>
<text x="135.9" y="94.9">LNA_EN</text>
<text x="175.6" y="95.6">DBP.1575.W.A.30</text>
<text x="179.5" y="90.4">GND</text>
<text x="181.3" y="93.3">FL1</text>
<text x="192.2" y="90.4">GND</text>
<text x="208.7" y="95.7">C11</text>
<text x="224.8" y="91.9">U4</text>
<text x="233.9" y="92.9">MAX2656</text>
<text x="249.2" y="95.2">L2</text>
<text x="260.8" y="95.8">1n8F</text>
<text x="261.3" y="93.5">C14</text>
<text x="273.9" y="93.9">AE1</text>
<text x="19.7" y="97" transform="rotate(-90 19.7 97)">SHIELD</text>
<text x="27.3" y="97" transform="rotate(-90 27.3 97)">GND</text>
<text x="31.1" y="96.1">SBU2</text>
<text x="94.9" y="98.7">R11</text>
<text x="94.9" y="101.3">R12</text>
<text x="101.2" y="100">33R</text>
<text x="113.5" y="99.9">SDA/~SPI_CS</text>
<text x="137.9" y="99.9">RF_IN</text>
<text x="173.7" y="99.9">IN/OUT</text>
<text x="186" y="99.9">IN/OUT</text>
<text x="203.9" y="98.1">GND</text>
<text x="225.3" y="99.9">RFOUT</text>
<text x="233" y="98.5" transform="rotate(-90 233 98.5)">VCC</text>
<text x="235.4" y="99.9">RFIN</text>
<text x="248" y="97.5">4n7H</text>
<text x="274.1" y="96.2">Antenna</text>
<text x="66.2" y="107.6">U2</text>
<text x="101.2" y="102.6">33R</text>
<text x="113.5" y="102.5">SCL/SPI_CLK</text>
<text x="113.5" y="107.6">EXTINT</text>
<text x="132.9" y="107.6">TIMEPULSE</text>
<text x="210.2" y="103.3">100pF</text>
<text x="230.5" y="105.2" transform="rotate(-90 230.5 105.2)">GND</text>
<text x="235.6" y="105.2" transform="rotate(-90 235.6 105.2)">BIAS</text>
<text x="259.7" y="107.4">1pF</text>
<text x="259.8" y="105.1">C13</text>
<text x="21" y="109.5">GND</text>
<text x="62" y="111.9" transform="rotate(-90 62 111.9)">VBUS</text>
<text x="66.3" y="110.2">USBLC6-2SC6</text>
<text x="113.5" y="112.6">~SAFEBOOT</text>
<text x="127.5" y="112.6">GEOFENCE_STAT</text>
<text x="133.8" y="110.1">RTK_STAT</text>
<text x="152.6" y="113.8">D5</text>
<text x="161.5" y="113.8">D6</text>
<text x="183.5" y="108.5" transform="rotate(-90 183.5 108.5)">GND</text>
<text x="17.3" y="117.2">+3V3</text>
<text x="50.6" y="116.8">IO1</text>
<text x="71" y="116.8">IO2</text>
<text x="113.5" y="117.7">D_SEL</text>
<text x="113.5" y="115.2">~RESET</text>
<text x="128.9" y="119.1" transform="rotate(-90 128.9 119.1)">GND</text>
<text x="152.2" y="116.4">YELLOW</text>
<text x="161.3" y="116.4">GREEN</text>
<text x="181" y="119.6">GND</text>
<text x="237" y="115.4">R27</text>
<text x="237.1" y="117.7">390R</text>
<text x="248.3" y="115.4">C12</text>
<text x="248.5" y="117.7">100pF</text>
<text x="254.7" y="115.8">GND</text>
<text x="50.6" y="121.9">IO1</text>
<text x="71" y="121.9">IO2</text>
<text x="134.8" y="121.6">U3</text>
<text x="135.7" y="124.1">NEO-M8P</text>
<text x="228" y="126">GND GND</text>
<text x="243.3" y="126">GND</text>
<text x="21" y="126.8">R1</text>
<text x="21.1" y="129.1">22R</text>
<text x="62" y="131.8" transform="rotate(-90 62 131.8)">GND</text>
<text x="126.4" y="128.5">GND</text>
<text x="153.2" y="126.8">R20</text>
<text x="153.3" y="129.1">100R</text>
<text x="162.1" y="126.8">R21</text>
<text x="162.2" y="129.1">100R</text>
<text x="21.2" y="136.8">D1</text>
<text x="149.3" y="137.4">GND</text>
<text x="158.2" y="137.4">GND</text>
<text x="21.3" y="139.1">BAS85</text>
<text x="60.4" y="138.7">GND</text>
<text x="22.2" y="147.1">C1</text>
<text x="22.4" y="149.4">0,1F</text>
<text x="32.3" y="147.1">C2</text>
<text x="32.5" y="149.4">10uF</text>
<text x="139.7" y="150.3">+5V</text>
<text x="142.3" y="154.5">D4</text>
<text x="17.2" y="157.7">GND</text>
<text x="22.9" y="161.7">+5V</text>
<text x="27.4" y="157.7">GND</text>
<text x="144.8" y="157">RED</text>
<text x="29.4" y="166.2">L1</text>
<text x="46.4" y="166.7">MIC5504-3.3YM5</text>
<text x="52.2" y="164.3">U1</text>
<text x="65.6" y="164.2">+3V3</text>
<text x="27.2" y="168.5">NL322522T-101K</text>
<text x="46.2" y="171.1">VIN</text>
<text x="55.5" y="171.1">VOUT</text>
<text x="143.1" y="168.7">R19</text>
<text x="143.2" y="171">200R</text>
<text x="26.3" y="178.6">M4</text>
<text x="26.3" y="176.3">D2</text>
<text x="38.7" y="176.3">C3</text>
<text x="38.8" y="178.6">10uF</text>
<text x="46.2" y="176.1">EN</text>
<text x="54" y="177.5" transform="rotate(-90 54 177.5)">GND</text>
<text x="70.4" y="176.3">C4</text>
<text x="70.6" y="178.6">10uF</text>
<text x="80.6" y="176.3">C5</text>
<text x="80.8" y="178.6">100nF</text>
<text x="90.7" y="177.4">RED</text>
<text x="90.8" y="175.1">D3</text>
<text x="125.4" y="178.5">R13</text>
<text x="89.6" y="183.9">R4</text>
<text x="126.2" y="183.3">100R</text>
<text x="143.5" y="180.1">Q1</text>
<text x="144.4" y="182.4">BC817-25</text>
<text x="22.3" y="187">GND</text>
<text x="33.7" y="187">GND</text>
<text x="51.5" y="187">GND</text>
<text x="65.5" y="187">GND</text>
<text x="75.6" y="187">GND</text>
<text x="89.8" y="186.2">620R</text>
<text x="85.8" y="194.6">GND</text>
<text x="139.1" y="193.3">GND</text>
</g>
<g font-size="1.8" fill="#009600">
<text x="120.8" y="17.8">1 R14</text>
<text x="120.8" y="20.3">2 R15</text>
<text x="120.8" y="22.9">3 R16</text>
<text x="120.8" y="30.5">6 R17</text>
<text x="120.8" y="33">7 R18</text>
<text x="40.8" y="74.3">R3</text>
</g>
<g font-size="1.8" fill="#a90000">
<text x="24.3" y="21.6">1</text>
<text x="58.6" y="21.6">1</text>
<text x="95.4" y="21.6">1</text>
<text x="24.3" y="24.1">2</text>
<text x="24.3" y="26.7">3</text>
<text x="24.3" y="29.2">4</text>
<text x="58.6" y="24.1">2</text>
<text x="58.6" y="26.7">3</text>
<text x="58.6" y="29.2">4</text>
<text x="95.4" y="24.1">2</text>
<text x="95.4" y="26.7">3</text>
<text x="95.4" y="29.2">4</text>
<text x="120.8" y="25.4">4</text>
<text x="120.8" y="27.9">5</text>
<text x="237.6" y="27.3">1</text>
<text x="24.3" y="31.7">5</text>
<text x="24.3" y="34.3">6</text>
<text x="58.6" y="31.7">5</text>
<text x="58.6" y="34.3">6</text>
<text x="94.6" y="31.7">MP</text>
<text x="120.8" y="35.6">8</text>
<text x="237.6" y="32.4">2</text>
<text x="24.3" y="36.8">7</text>
<text x="24.3" y="39.4">8</text>
<text x="24.3" y="41.9">9</text>
<text x="57.7" y="36.8">MP</text>
<text x="120" y="38.1">MP</text>
<text x="231.6" y="41.8">1</text>
<text x="238.4" y="36.9" transform="rotate(-90 238.4 36.9)">3</text>
<text x="23.4" y="47">MP</text>
<text x="23.8" y="44.4">10</text>
<text x="164.9" y="47.5">1</text>
<text x="171.7" y="42.7" transform="rotate(-90 171.7 42.7)">3</text>
<text x="238.4" y="44.6" transform="rotate(-90 238.4 44.6)">2</text>
<text x="171.7" y="50.3" transform="rotate(-90 171.7 50.3)">2</text>
<text x="36.9" y="64.8">A4/B9</text>
<text x="38.2" y="69.8">A5</text>
<text x="38.2" y="77.5">A7</text>
<text x="38.2" y="72.4">B5</text>
<text x="38.2" y="82.5">A6</text>
<text x="38.2" y="80">B7</text>
<text x="111.3" y="83.8">5</text>
<text x="122.9" y="78.7" transform="rotate(-90 122.9 78.7)">23</text>
<text x="125.5" y="78.7" transform="rotate(-90 125.5 78.7)">22</text>
<text x="128" y="78.2" transform="rotate(-90 128 78.2)">7</text>
<text x="133.1" y="78.2" transform="rotate(-90 133.1 78.2)">9</text>
<text x="38.2" y="85.1">B6</text>
<text x="111.3" y="86.4">6</text>
<text x="38.2" y="92.7">A8</text>
<text x="38.2" y="95.2">B8</text>
<text x="110.8" y="91.4">20</text>
<text x="110.8" y="94">21</text>
<text x="143.8" y="94">14</text>
<text x="232.2" y="92.8" transform="rotate(-90 232.2 92.8)">4</text>
<text x="18.8" y="101.8" transform="rotate(-90 18.8 101.8)">G1</text>
<text x="110.8" y="99.1">18</text>
<text x="110.8" y="101.6">19</text>
<text x="143.8" y="99.1">11</text>
<text x="171" y="99.1">2</text>
<text x="193.8" y="99.1">1</text>
<text x="222.4" y="99.1">6</text>
<text x="241.4" y="99.1">3</text>
<text x="26.4" y="103.6" transform="rotate(-90 26.4 103.6)">A1/B12</text>
<text x="111.3" y="106.7">4</text>
<text x="144.3" y="106.7">3</text>
<text x="63.8" y="110" transform="rotate(-90 63.8 110)">5</text>
<text x="111.3" y="111.8">1</text>
<text x="143.8" y="109.2">15</text>
<text x="143.8" y="111.8">16</text>
<text x="182.6" y="111.2" transform="rotate(-90 182.6 111.2)">3</text>
<text x="229.6" y="108.1" transform="rotate(-90 229.6 108.1)">2</text>
<text x="234.7" y="108.1" transform="rotate(-90 234.7 108.1)">1</text>
<text x="51.6" y="118.6">6</text>
<text x="71.9" y="118.6">4</text>
<text x="111.3" y="116.8">2</text>
<text x="111.3" y="114.3">8</text>
<text x="51.6" y="123.7">1</text>
<text x="71.9" y="123.7">3</text>
<text x="128" y="121.9" transform="rotate(-90 128 121.9)">10</text>
<text x="63.8" y="130.3" transform="rotate(-90 63.8 130.3)">2</text>
<text x="44" y="170.2">1</text>
<text x="61.7" y="170.2">5</text>
<text x="44" y="175.3">3</text>
<text x="53.1" y="179.8" transform="rotate(-90 53.1 179.8)">2</text>
<text x="142.5" y="177.3" transform="rotate(-90 142.5 177.3)">3</text>
<text x="135.7" y="182.1">1</text>
<text x="142.5" y="184.9" transform="rotate(-90 142.5 184.9)">2</text>
</g>
</svg>
